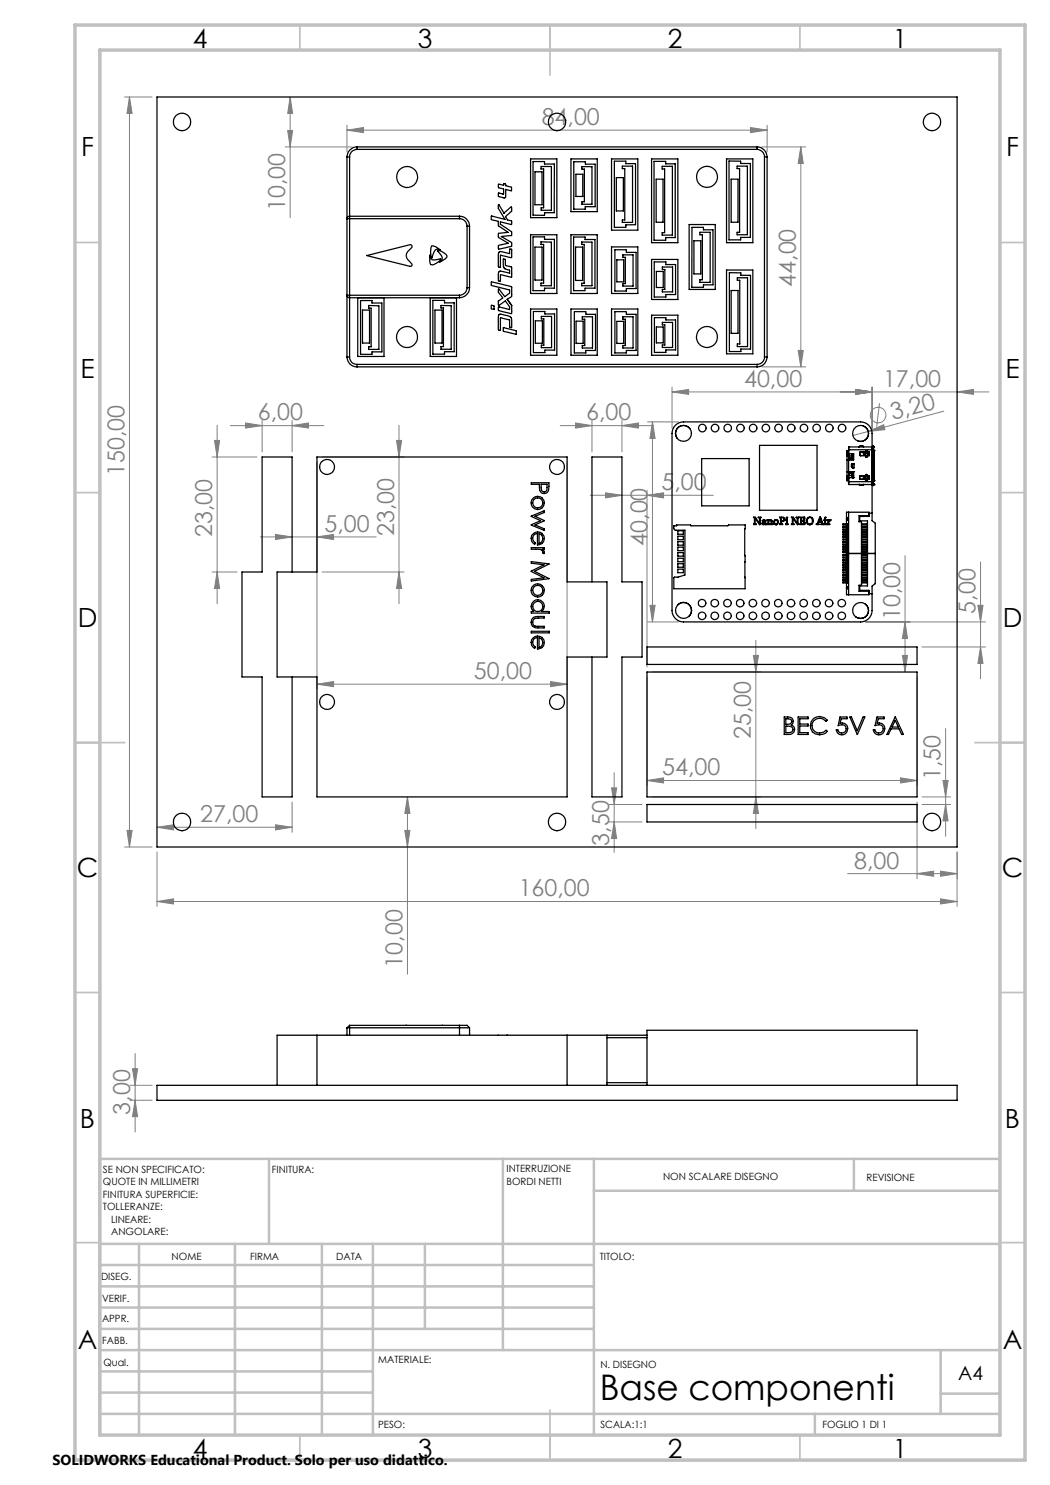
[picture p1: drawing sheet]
<svg xmlns="http://www.w3.org/2000/svg" width="210mm" height="297mm" viewBox="0 0 210 297" stroke-linecap="round" stroke-linejoin="round" font-family="sans-serif">
<g fill="none" stroke="#808080" stroke-width=".2">
<path d="M24.9 19.4h5.5M25.9 19.4v150M25.9 19.4l.5 3.3h-1zM58 19.4l.5 3.3h-1zM58 19.4v24.1M57 29.4h13.4M57.5 26.1h1l-.5 3.3zM69.4 26l3.3-.5v1zM69.4 25v5.4M69.4 26h84M150.1 25.5l3.3 .5-3.3 .5zM152.4 29.4h8.7"/>
<path d="M153.4 25v5.4M160.2 29.4v44M160.2 29.4l.5 3.3h-1.1zM134.4 78.4l3.3-.5v1zM134.4 78.4h63.4M134.4 77.4v8.3M152.4 73.4h8.7M159.6 70.1h1.1l-.5 3.3zM171.1 77.9l3.3 .5-3.3 .5zM174.4 77.4v8.3M191.4 78.4l3.3-.5v1zM42.4 91.4h9"/>
<path d="M42.9 88.1h1l-.5 3.3zM43.4 85.1v35.7M46.1 85.1h18.7M49.1 84.6l3.3 .5-3.3 .5zM52.4 84.1v6.3M58.4 85.1l3.3-.5v1zM58.4 84.1v6.3M63.4 92.4v45.4M64.4 91.4h16.4M79.3 88.1h1l-.5 3.3zM79.8 85.1v35.7M112 85.1h18.7"/>
<path d="M113.4 92.4v45.4M115.1 84.6l3.3 .5-3.3 .5zM118 99.1h24.7M118.4 84.1v6.3M121.1 98.6l3.3 .5-3.3 .5zM124.4 85.1l3.3-.5v1zM124.4 84.1v6.3M129.4 99.1l3.3-.5v1zM129.4 98.1v35.3M129.5 84.4h6.2M130.5 84.4l.5 3.3h-1zM130.5 84.4v40"/>
<path d="M173.7 86.3l3-1.4 .3 1zM173.7 86.3l-3.1 .8M175.9 80.6l-.6 4.8M188.8 82.2l-15.1 4.1M42.4 114.4h5M43.4 114.4l.5 3.3h-1zM52.1 107.4h23.1M55.1 106.9l3.3 .5-3.3 .5zM63.4 107.4l3.3-.5v1zM64.4 114.4h16.4M79.8 114.4l.5 3.3h-1zM181 111.1v23.3"/>
<path d="M196.1 112.4v23.3M63.4 136.8l3.3-.5v1zM63.4 136.8h50M110.1 136.3l3.3 .5-3.3 .5zM129.4 135.4v21.7M129.5 124.4h6.2M130 121.1h1l-.5 3.3zM130.4 134.4h21.8M150.7 131.1h1l-.5 3.3zM151.2 128.1v37.6M173.1 124.4h24M180.5 131.1h1l-.5 3.3z"/>
<path d="M181 124.4l.5 3.3h-1zM183.4 135.4v21.7M184.4 129.4h12.7M195.6 121.1h1l-.5 3.3zM196.1 129.4l.5 3.3h-1zM81.5 159.4v35.4M81.5 159.4l.5 3.3h-1zM122.3 157.6h1l-.5 3.3zM122.8 154.5v16M129.4 156.1l3.3-.5v1zM129.4 156.1h54M130.4 159.4h21.8"/>
<path d="M151.2 159.4l.5 3.3h-1zM180.1 155.6l3.3 .5-3.3 .5zM184.4 159.4h5.7M188.6 156.1h1l-.5 3.3zM189.1 145.7v21.5M24.9 169.4h5.5M25.4 166.1h1l-.5 3.3zM31.4 165.4l3.3-.4v1zM31.4 165.4h27M31.4 170.4v10.9M55.1 165l3.3 .4-3.3 .6zM58.4 160.4v6.1"/>
<path d="M81 166.1h1l-.5 3.3zM121.8 160.9h6.6M121.8 164.4h6.6M122.8 164.4l.5 3.3h-1zM169.5 174.7h21.9M183.4 174.7l3.3-.5v1.1zM183.4 160.4v15.4M184.4 160.9h5.7M188.1 174.2l3.3 .5-3.3 .6zM188.1 179.8l3.3 .5-3.3 .5zM189.1 160.9l.5 3.3h-1zM191.4 170.4v10.9"/>
<path d="M31.4 180.3l3.3-.5v1zM31.4 180.3h160M26 217.1h4.4M26.5 213.7h1l-.5 3.4zM27 210.7v15.7M26 220.1h4.4M27 220.1l.5 3.2h-1z"/>
<circle cx="175.6" cy="83" r="1.56"/>
</g>
<g fill="none" stroke="#c0c0c0" stroke-width=".35">
<path d="M60 5v5M110 5v10M160 5v5M15 48.5h5M200 48.5h5M15 98.5h5M200 98.5h5M15 148.5h10M195 148.5h10M15 198.5h5M200 198.5h5M15 248.5h5"/>
<path d="M200 248.5h5M60 287v5M110 282v10M160 287v5"/>
</g>
<g fill="none" stroke="#c0c0c0" stroke-width=".5">
<path d="M53.8 231.8v17M100.6 231.8v38.2M118.8 231.8v55.2M118.8 238.2h81.2M170.8 231.8v6.4M200 231.8h-180v55.2M20 248.8h180M20 257.3h98.8M20 253h98.8M27.8 248.8v38.2M47 248.8v38.2M64.4 248.8v38.2"/>
<path d="M74.6 248.8v38.2M85 248.8v17M20 265.8h98.8M20 261.5h98.8M20 278.5h54.6M20 274.3h54.6M20 270h180M188.1 270v12.8M188.1 278.7h11.9M20 282.8h180M163 282.8v4.2"/>
</g>
<path d="M15 5h190v287h-190zM20 10h180v277h-180z" fill="none" stroke="#c0c0c0" stroke-width=".7"/>
<g fill="#808080">
<path d="M173.7 86.3l3-1.4 .3 1z"/>
<path d="M110.1 136.3l3.3 .5-3.3 .5zM63.4 136.8l3.3-.5v1zM180.1 155.6l3.3 .5-3.3 .5zM129.4 156.1l3.3-.5v1zM55.1 165l3.3 .4-3.3 .6zM31.4 165.4l3.3-.4v1z"/>
<path d="M55.1 106.9l3.3 .5-3.3 .5zM63.4 107.4l3.3-.5v1zM121.1 98.6l3.3 .5-3.3 .5zM129.4 99.1l3.3-.5v1zM171.1 77.9l3.3 .5-3.3 .5zM191.4 78.4l3.3-.5v1zM183.4 174.7l3.3-.5v1.1zM188.1 174.2l3.3 .5-3.3 .6zM69.4 26l3.3-.5v1zM150.1 25.5l3.3 .5-3.3 .5zM134.4 78.4l3.3-.5v1zM171.1 77.9l3.3 .5-3.3 .5z"/>
<path d="M31.4 180.3l3.3-.5v1zM188.1 179.8l3.3 .5-3.3 .5z"/>
<path d="M58.4 85.1l3.3-.5v1zM49.1 84.6l3.3 .5-3.3 .5z"/>
<path d="M189.1 160.9l.5 3.3h-1zM188.6 156.1h1l-.5 3.3z"/>
<path d="M57.5 26.1h1l-.5 3.3zM58 19.4l.5 3.3h-1z"/>
<path d="M25.9 19.4l.5 3.3h-1zM25.4 166.1h1l-.5 3.3zM42.9 88.1h1l-.5 3.3zM43.4 114.4l.5 3.3h-1zM79.3 88.1h1l-.5 3.3zM79.8 114.4l.5 3.3h-1zM150.7 131.1h1l-.5 3.3zM151.2 159.4l.5 3.3h-1zM81.5 159.4l.5 3.3h-1zM81 166.1h1l-.5 3.3zM160.2 29.4l.5 3.3h-1.1zM159.6 70.1h1.1l-.5 3.3zM130.5 84.4l.5 3.3h-1zM130 121.1h1l-.5 3.3zM181 124.4l.5 3.3h-1zM180.5 131.1h1l-.5 3.3zM122.3 157.6h1l-.5 3.3zM122.8 164.4l.5 3.3h-1zM195.6 121.1h1l-.5 3.3zM196.1 129.4l.5 3.3h-1zM26.5 213.7h1l-.5 3.4zM27 220.1l.5 3.2h-1z"/>
<path d="M115.1 84.6l3.3 .5-3.3 .5zM124.4 85.1l3.3-.5v1z"/>
</g>
<g fill="none" stroke="#000" stroke-width=".25">
<path d="M31.4 19.4h160v150h-160zM69.4 31.4v40M69.4 31.4h.5M69.9 31.4v40M71.4 29.9a1.51 1.51 0 0 0-1.5 1.5M71.4 29.4a2.05 2.05 0 0 0-2 2M71.4 29.9h80M71.4 29.4v.5M71.4 29.4h80M99.7 36.9l1 .2 .1-.4 .3 .1v.3l1.2 .4v.7l-1.2-.3v1.4l-.2 .3-1.1-.3-.1-.1 .1-.6 .9 .2v-1l-1-.2zM106.1 31.8h5.3v11.7h-5.3zM106.6 32.3h2.3v.5h2l-.1 9.7h-1.9v.6l-2.3-.1z"/>
<path d="M107 34.4h1.4v6.6h-1.4zM108.2 33.3h2.1v8.7h-2.1v-.4h.5v-7.8h-.5zM114.2 31.8h5.3v10.5h-5.3zM114.8 32.3h2.3v.5h1.9v8.5h-1.9v.5h-2.3zM115.2 34.9h1.4v4.4h-1.4zM116.4 33.3h2v7.5h-2v-.4h.5v-6.6h-.5zM122.3 31.8h5.3v14.2h-5.3zM122.9 32.2h2.3v.5h1.9v12.2l-1.9 .1v.5h-2.3zM123.3 35.5h1.4v6.7h-1.4zM124.5 33.2h2v11.3h-2v-.5h.5v-10.3h-.5zM130.3 31.8h5.3v16.7h-5.3zM130.8 32.3h2.3v.5h1.9v14.7h-1.9v.5h-2.3z"/>
<path d="M131.2 35.8h1.4v8.6h-1.4zM132.4 33.3h2.1v13.7h-2.1v-.5h.5v-12.7h-.5zM145.3 31.8h5.3v16.7h-5.3zM145.8 32.2h2.3v.5h2v14.8h-2v.5h-2.3zM146.2 35.8h1.4v8.6h-1.4zM147.4 33.2h2.1v13.8h-2.1v-.5h.5v-12.8h-.5zM151.4 29.9a1.51 1.51 0 0 1 1.5 1.5M151.4 29.4a2.05 2.05 0 0 1 2 2M151.4 29.4v.5M152.9 31.4v40M152.9 31.4h.5M153.4 31.4v40"/>
<path d="M71.5 59.5v11.8h5.3v-11.8M73.3 51.1l8.7-2.1a.35 .35 0 0 1 .4 .2 .35 .35 0 0 1-.1 .4 1.87 1.87 0 0 0-1 1.9l1.1 1.3a.32 .32 0 0 1-.1 .4 .32 .32 0 0 1-.3 .1zM86 51a.85 .85 0 0 0 .3 .9 .85 .85 0 0 0 .9 .1l.9-.3a2.06 2.06 0 0 1-1.9 1.2l-.1-.1a2.66 2.66 0 0 1-.1-1.8zM86 59.5v11.8h5.3v-11.8M86.3 49.3l.1-.1a1.45 1.45 0 0 1 1.2 .5l.5 .3a.82 .82 0 0 0-1.3 .4l-.5 1.1a3.3 3.3 0 0 1 0-2.2zM87.5 50.2a1.96 1.96 0 0 1 1.9 1.2 2.7 2.7 0 0 1-1.5 1.1 .91 .91 0 0 0 .2-1.6zM91.9 43.7a1.51 1.51 0 0 1 1.5 1.5M91.9 43.2a1.99 1.99 0 0 1 2 2M91.9 43.2h-22.1l-.3 .3-.1 .2h22.5M91.9 59.1h-22.5l.1 .2 .3 .2h22.1M91.9 43.2v.5M91.9 59.1v.4"/>
<path d="M93.4 57.5a1.57 1.57 0 0 1-1.5 1.6M93.4 45.2v12.3M93.4 45.2h.5M93.4 57.5h.5M93.9 57.5a2.05 2.05 0 0 1-2 2M93.9 45.2v12.3M98.2 56.4l4.1 1v1.9l-.9 .6 .9 1.2v1.6l-2.5-.5-.1-.2v-.6l2.2 .5v-.6l-.8-1.1-1.3 .9-.1-.1v-.8l.9-.6-.9-1.1v-.7l1.3 1.5 .9-.7v-.6l-3.6-.9zM99.7 41l1.1 1.6 1.4-1.2 .1 .3a.62 .62 0 0 1-.2 .7l-1 .9 .4 .7 .8 .3v.6l-2.2-.5v.5l2.2 1.5v.7l-2 .2 2 1.2v.7l-2.5 .6-.1-.2a.37 .37 0 0 1 .2-.6l1.7-.4-1.9-1.1v-.8l1.9-.2-1.9-1.3v-.9l-1.5-.4 .1-.7 2.7 .7-1.3-2.2zM99.8 50.4l.6-.1 1.5 .4v-.9h.3l.1 .1v1.6l-2.2-.5-.1 2.5-.3-.1v-.3a6.1 6.1 0 0 1 .1-2.7zM100.7 51.8l.4 .1v1.2l1.1 .3 .1 .1v1.9l-2.2-.4v1a.26 .26 0 0 1-.4 .3 .26 .26 0 0 1 0-.5v-1.3l.1-.2 .4-.1 1.7 .4v-.6a1.07 1.07 0 0 1-1.2-.8zM101.4 59.9l.9 1.2M106.1 47h5.3v11.7h-5.3z"/>
<path d="M106.6 47.4h2.3v.5h2v9.7h-2v.5h-2.3zM107 49.4h1.4v6.6h-1.4zM108.2 48.4h2.1v8.7h-2.1v-.5h.5v-7.7h-.5zM114.2 47h5.3v11.7h-5.3zM114.7 47.4h2.3v.5h2v9.7h-2v.5h-2.3zM115.1 49.4h1.4v6.7h-1.4zM116.3 48.4h2.1v8.7h-2.1v-.4h.5v-7.8h-.5zM122.3 49.4h5.3v9.3h-5.3zM123 49.9h2.3v.6h1.9v7.2h-1.9v.5h-2.3zM123.4 52h1.3v4.4h-1.3zM124.6 51h2v6.2h-2v-.5h.5v-5.2h-.5zM130.3 51.9h5.3v8h-5.3z"/>
<path d="M130.8 52.4h2.4v.5h1.9v6h-1.9v.5h-2.4zM131.3 54.3h1.3v3.2h-1.3zM132.5 53.4h2v5h-2v-.5h.5v-4h-.5zM137.8 44.9h5.3v13h-5.3zM138.4 45.5h2.3v.5h1.9v11h-1.9v.5h-2.3zM138.8 48.2h1.4v6.6h-1.4zM140 46.5h2v10h-2v-.6h.5v-8.9h-.5zM145.3 54h5.3v16.8h-5.3zM145.9 54.5l2.3 .1v.5h1.9v14.7h-1.9v.5h-2.3zM146.2 58.1h1.4v8.6h-1.4zM147.5 55.6h2v13.7h-2v-.5h.5v-12.7h-.5zM69.4 71.4a1.99 1.99 0 0 0 2 2"/>
<path d="M69.4 71.4h.5M69.9 71.4a1.45 1.45 0 0 0 1.5 1.5M71.4 72.9h80M71.4 72.9v.5M71.4 73.4h80M72.1 60.1h2.3v.5h2v9.8h-2v.5h-2.3zM72.5 62h1.4v6.6h-1.4zM73.7 61.1l2.1 .1v8.7h-2.1v-.5h.5v-7.8h-.5zM86.6 60.1h2.3v.5h1.9v9.7h-1.9v.5h-2.3zM87 62h1.4v6.6h-1.4zM88.2 61.1h2v8.7h-2v-.5h.5v-7.7h-.5zM98.2 61.1h.3a.41 .41 0 0 1 .4 .2 .41 .41 0 0 1-.1 .5v.1l-.5-.1z"/>
<path d="M99.8 62.9h.5l1.4 .3a1.25 1.25 0 0 1 .6 1.6v.7h-.3l-.1-1.5-1.8-.4v2.4h-.4v-2.4zM100.6 65.6l2.6 .5 .1 .7-2.5-.5-.2-.1zM106.1 61.8h5.3v9.2h-5.3zM106.7 62.3h2.3v.5h1.9v7.2h-1.9v.5h-2.3zM107.1 64.2h1.4v4.4h-1.4zM108.3 63.3h2v6.2h-2v-.5h.5v-5.2h-.5zM114.2 61.8h5.3v9.2h-5.3zM114.9 62.3h2.3v.6h1.9v7.2h-1.9v.5h-2.3zM115.2 64.2h1.4v4.5h-1.4zM116.5 63.4h2v6.2h-2v-.5h.4v-5.3h-.4zM122.3 61.8h5.3v9.2h-5.3zM123 62.3h2.3v.6h1.9v7.2h-1.9v.5h-2.3z"/>
<path d="M123.4 64.3h1.3v4.4h-1.3zM124.6 63.4h2v6.2h-2v-.5h.5v-5.3h-.5zM130.3 63h5.3v8h-5.3zM130.9 63.5h2.3v.5h1.9v6h-1.9v.5h-2.3zM131.3 65.4h1.3v3.2h-1.3zM132.5 64.5h2v5h-2v-.5h.5v-4h-.5zM151.4 72.9v.5M152.9 71.4a1.45 1.45 0 0 1-1.5 1.5M152.9 71.4h.5M153.4 71.4a1.99 1.99 0 0 1-2 2M63.4 91.4h50v25h8v15h-8v28h-50v-24h-8v-21h8zM106.3 96.6h3.5v.7a1.23 1.23 0 0 1-.7 1.4 .96 .96 0 0 1-1.2-1.2v-.6h-1.6z"/>
<path d="M108.2 96.9h1.2v.6a.63 .63 0 0 1-.6 .9 .63 .63 0 0 1-.6-.9zM138 85.7a1.6 1.6 0 0 0-2.3-.3 1.6 1.6 0 0 0-.3 2.2M140.3 91.7h9.5v9.5h-9.5zM151.9 89.1h11.5v13h-11.5zM169.4 91.9h.3zM169.4 94.3h.3M169.4 94.3h.1M169.4 90.1v.5M169.4 95.6v.5M169.4 95.6h.1M169.4 96.1h.1M169.4 90.1h.1"/>
<path d="M169.4 90.6h.1M169.4 90.6v5M169.4 96.1h.3M169.4 90.1h.3M169.4 95.1h.3M169.4 91.2h.3M169.4 95.6h.3M169.4 90.6h.3M169.7 89.4v.6M169.7 96.3v.6M169.7 90.8v.4M169.7 95.1v.4"/>
<path d="M169.7 94.3h.1M169.7 90h.1M169.7 89.4h.1M169.7 91.2h.1M169.7 90.8h.1M169.7 95.5h.1M169.7 95.1h.1M169.7 96.3h.1M169.7 91.4l.3 .2M169.7 91.4h.1M169.7 94.9h.1M169.7 89.7v.3"/>
<path d="M169.7 96.3v.3M169.7 96.3h5M169.7 90h5M169.7 90v.8M169.7 91.2v3.9M169.7 95.5v.8M169.7 90.8h.8M169.7 94.3h1M169.7 95.5h.8M169.7 89.4h4.7M169.7 96.9h4.7M169.7 91.2h.7"/>
<path d="M169.7 95.1h.7M169.7 94.4h.7v1.1M170 94.7l-.3 .2M170 94.7h.1M170 91.6h.1M170 91.6h.3M170 94.7h.3M170.3 93.3l.2 .3M170.3 93.3h.1M170.3 93h.1M170.3 93v.3M170.3 94.7l.1 .1"/>
<path d="M170.3 91.6h.1M170.3 94.7h.1M170.4 90.9v.3M170.4 95.1v.3M170.4 95.4l.1 .1M170.4 90.9h.1M170.4 95.4h.1M170.4 91.2h.1M170.4 95.1h.1M170.4 91.5l-.1 .1M170.4 91.5h.1M170.4 94.8h.1"/>
<path d="M170.4 90.8v1.1h-.7M170.5 95.5h.1M170.5 90.8l-.1 .1M170.5 90.8h.1M170.5 92.7l-.2 .3M170.5 92.7h.1M170.5 93.6h.1M170.5 92.7h.3M170.5 93.6h.3M170.5 92.7v.9M170.5 90.7v.1M170.5 90.7h.2v1.3l-1-.1"/>
<path d="M170.5 95.5h.2M170.7 95.5h.1M170.7 94.3h.1M170.7 94.3v1.2M170.7 92.7h.1M170.7 93.6h.1M170.8 92.7v.9M171.8 96.8l.2 .2M171.8 96.9l.2 .1M171.9 91l.1 .1M171.9 95.8l.1 .1M171.9 90.5h.1"/>
<path d="M171.9 91h.1M171.9 95.2h.1M171.9 95.8h.1M171.9 90.5v.5M171.9 95.2v.6M172 89.2l-.2 .2M172 89.2h.1M172 97h.1M172 97h.5M172 89.2h.5M172 90.4l-.1 .1M172 95.1l-.1 .1"/>
<path d="M172 90.4h.1M172 91.1h.1M172 95.1v.1M172 95.8v.1M172 95.2h-.1M172 90.4h1.8M172 91.1h1.1v.2M172 95.8h1.1M172 95.2h1.1M172 95.9h1.4M172 95.1h1.1M172.5 89.2l.2 .2"/>
<path d="M172.5 89.2h.1M172.5 97h.1M172.6 85.2a1.58 1.58 0 0 1 1 2 1.58 1.58 0 0 1-2 1M172.7 96.8l-.2 .2M172.7 95.5l.1-.1 .2 .1M172.7 90.7l.2 .2 .1-.2M172.7 90.7h.1M172.7 95.5h.1M172.7 96.9l-.2 .1M172.7 90.4v.3M172.7 95.5v.3M172.7 90.7l.1 .2 .2-.2"/>
<path d="M173 90.3v.3M173 95.7v.2M173 90.6h.1M173 95.7h.1M173 95.5h.1M173 90.7h.1M173 90.4v.2M173 95.7v.1M173 90.6v.1M173 95.5v.2M173 90.6h.5M173 95.7h.5"/>
<path d="M173.1 91.3l.1 .1M173.1 96l.1 .1M173.1 90.3h.1M173.1 91.3h.1M173.1 95h.1M173.1 96h.1M173.1 90.3v.1M173.1 91.1v.2M173.1 95v.1M173.1 95.1v.1M173.1 95.8v.2M173.1 95v.2"/>
<path d="M173.2 90.2l-.1 .1M173.2 94.9l-.1 .1M173.2 90.2h.1M173.2 91.4h.1M173.2 94.9h.1M173.2 96.1h.1M173.3 90.2l.1 .1M173.3 94.9l.1 .1M173.3 90.2h.1M173.3 91.4h.1M173.3 94.9h.1M173.3 96.1h.1"/>
<path d="M173.4 90.3v.1M173.4 90.3h.1M173.4 91.3h.1M173.4 95v.2h.4M173.4 95h.1M173.4 96h.1M173.4 91.3l-.1 .1M173.4 96l-.1 .1M173.4 90.3v1M173.4 95v1M173.7 90.4v.7M173.7 95.2v.6"/>
<path d="M173.8 90.4v.7M173.8 95.2v.6M173.8 91.1h-.4v.2M173.8 95.8h-.4v.2M174.4 96.3h.1M174.4 89.4v.5M174.4 89.4h.1M174.4 96.9h.1M174.4 96.3v.6M174.4 89.9h.1M174.4 89.3v-2.6a2.29 2.29 0 0 0-2.3-2.3h-35.4a2.29 2.29 0 0 0-2.3 2.3v35.4a2.29 2.29 0 0 0 2.3 2.3h35.4a2.29 2.29 0 0 0 2.3-2.3v-4.9l.6-.5v-12.1l-.6-.5v-7.2M174.4 90h.1"/>
<path d="M174.4 89.9v.1M174.4 89.7h.1M174.4 96.6h.1M174.4 96.6l.2 .1M174.4 89.7v6.8M174.4 96.9l.1 .1M174.5 90l.1 .1M174.5 90h.1M174.5 97h.1M174.5 89.3h.1M174.5 97l.1 .1M174.5 89.3l-.1 .1"/>
<path d="M174.5 89.3l.2 .2M174.6 90.1h.1M174.6 96.1h.1M174.6 96.1l-.1 .2M174.6 97.1h.1M174.6 89.1h.1M174.6 89.1l-.1 .2M174.6 90.1v6M174.6 89.6l-.2 .1M174.6 89.6h.1M174.6 96.7h.1M174.6 96.1h.2"/>
<path d="M174.6 90.1h.2M174.6 96.7l.1 .1M174.6 89.1l.2 .2M174.7 90l.1 .1M174.7 89.5h.1M174.7 96.8h.1M174.7 96.8l.1 .1M174.7 96.8l-.2 .2M174.7 89.5l-.1 .1M174.8 96.1l-.1 .2M174.8 89.3l-.1 .2M174.8 96.9h.1"/>
<path d="M174.8 90.1h.1M174.8 96.1h.1M174.8 90.1v6M174.8 96.9l-.2 .2M58.4 114.4v-23h-6v23h-4v21h4v24h6v-24M106.3 109.5h2.5v.4h-.4l.4 .2v.6l-.3-.2a.61 .61 0 0 0-.5-.6h-1.7zM106.3 103.2l2.5-1v.3l-1.8 .8 1.8 .8-1.8 .9 1.8 .8v.3l-2.5-1.1 1.8-.9zM106.3 112.3l3.5 .5-2.9 1.5 2.9 1.4-3.5 .5v-.3l2.5-.3-2.5-1.3 2.5-1.3-2.5-.4zM106.7 106.7a1.32 1.32 0 0 1 2.1 .6 1.32 1.32 0 0 1-1.3 1.7v-2.3a.99 .99 0 0 0-.9 .8 .99 .99 0 0 0 .5 1.1l-.2 .3a1.31 1.31 0 0 1-.2-2.2zM107.8 106.7a1.01 1.01 0 0 1 .7 1 1.01 1.01 0 0 1-.7 1zM109.8 112.8h.1M118.4 116.4v-25h6v25h4v15h-4v28h-6v-28"/>
<path d="M134.8 105.2h.5v-.2h2.8l.1 .2h7.4l.1-.2h3.3l-.1 .9 .1 11.9h-14.2v-2.3l2.2-.5v-9h-2l-.2-.3zM135.6 106.1h1.1v.8h-1.1zM135.6 107.2h1.1v.7h-1.1zM135.6 108.3h1.1v.7h-1.1zM135.6 109.4h1.1v.7h-1.1zM135.6 110.5h1.1v.7h-1.1zM135.6 111.7h1.1v.7h-1.1zM135.6 112.7h1.1v.7h-1.1zM135.6 113.8h1.1v.7h-1.1zM150.9 104.8h.1M151.9 104.7h.1M151.9 104.7l-.8-1.3h-.4l.2 .1v1.3"/>
<path d="M152 103.5v1.4h-.1l-.8-1.2-.1 1.1 .3 .1h-.6l.2-.1M152 103.5h.1M152 103.5l.2-.1h-.5l.2 .1v1.2M152.4 104.1l.4-.2 .2 .1 .1 .8h.2l-.3 .1h-.5a.35 .35 0 0 1 0-.4 .35 .35 0 0 1 .5-.1l-.1-.3zM152.5 104.7h.1M152.6 104.5h.4v.2l-.4 .1zM153 104.8h.1M153.6 104.8h.1M153.6 104.8l-.2 .1h.5l-.2-.1v-.6l.4-.1 .1 .1v.6M153.7 104.1l.4-.2 .3 .2v.7l.2 .1h-.5l.1-.1M153.7 104.1h.1M153.7 104.1v-.2l-.3 .1 .2 .1v.7"/>
<path d="M154.2 104.8h.1M155 104.1h.1a.36 .36 0 0 1 .4 .4 .36 .36 0 0 1-.5 .3l-.1-.2zM155.2 104.9h.1M155.2 104.8h.1M155.9 103.4a.73 .73 0 0 1 1.1 .5l-.2 .3-.6 .1v.5l.3 .1h-.6l.2-.1v-1.3zM156.3 103.5a.38 .38 0 0 1 .5 .4 .38 .38 0 0 1-.6 .3zM157.1 104l.4-.1-.1 .9 .2 .1h-.5l.2-.1v-.7zM157.3 104.8h.1M157.4 103.5h.1M158.4 104.8h.1M158.6 103.7v1.1l.2 .1h-.5l.1-.1M158.6 103.7h.1"/>
<path d="M159.5 104.7h.1M159.5 104.7l-.9-1.3h-.3l.2 .1v1.3M159.6 103.5v1.4h-.1l-.9-1.2M159.6 103.5h.1M159.6 103.5h.2l-.6-.1 .3 .1v1.2M159.9 103.4h1l.1 .4h-.2v-.3h-.5v.6h.4l.2-.2v.5h-.2v-.2h-.4v.6h.5l.1-.3 .1 .1-.1 .3h-1l.2-.1v-1.3zM160.1 104.8h.1M161.6 103.6l.2-.1a.61 .61 0 0 1 .7 .8 .61 .61 0 0 1-.9 .4 1.02 1.02 0 0 1 0-1.1zM161.9 104.9h.1M162 104.8h.1M163.4 104.8l.6-1.4 .6 1.4h.4v-.7l-.2-.1 .3-.1v.9l.2 .1h-.5v-.1M163.4 104.8h.1"/>
<path d="M164 103.6l.3 .7h-.5zM164 103.6h.1M164.3 104.5h-.6l-.1 .3 .2 .1h-.5l.1-.1M164.3 104.5h.1M164.3 104.5l.1 .3M164.4 104.8h.1M164.4 104.8l-.2 .1h.5v-.1M165 103.5h.1M165.4 104.9h.1M165.6 104.8h.1M165.6 104.8l-.2 .1M165.7 104.2l.4-.3 .1 .1-.1 .1a.41 .41 0 0 0-.4 .4 .41 .41 0 0 0 .2 .4h-.5"/>
<path d="M165.7 104.2h.1M165.7 103.9v.3M165.7 103.9h.1M165.7 103.9l-.3 .1 .2 .1v.7M168.6 114.4h.9v.2h-.9zM168.6 116.4h.9v.2h-.9zM168.6 104.8h.9v.2h-.9zM168.6 110.3h.9v.2h-.9zM168.6 113.9h.9v.2h-.9zM168.6 105.3h.9v.2h-.9zM168.6 105.8h.9v.2h-.9zM168.6 106.3h.9v.2h-.9z"/>
<path d="M168.6 106.8h.9v.2h-.9zM168.6 107.3h.9v.2h-.9zM168.6 107.8h.9v.2h-.9zM168.6 108.3h.9v.2h-.9zM168.6 108.8h.9v.2h-.9zM168.6 109.3h.9v.2h-.9zM168.6 109.8h.9v.2h-.9zM168.6 110.9h.9v.2h-.9zM168.6 111.4h.9v.2h-.9zM168.6 111.9h.9v.2h-.9zM168.6 112.4h.9v.2h-.9zM168.6 112.9h.9v.2h-.9z"/>
<path d="M168.6 113.4h.9v.2h-.9zM168.6 114.9h.9v.2h-.9zM168.6 115.4h.9v.2h-.9zM168.6 115.9h.9v.2h-.9zM169.3 104.8v-2.4h4.5v.9h-1.9v.9h1.6v13h-1.6v.9h1.9v.9h-4.5v-2.4M169.3 105v.3M169.3 105.5v.3M169.3 106v.3M169.3 106.5v.3M169.3 107v.3M169.3 107.5v.3M169.3 108v.3"/>
<path d="M169.3 108.5v.3M169.3 109v.3M169.3 109.5v.3M169.3 110v.3M169.3 110.5v.4M169.3 111.1v.3M169.3 111.6v.3M169.3 112.1v.3M169.3 112.6v.3M169.3 113.1v.3M169.3 113.6v.3M169.3 114.1v.3"/>
<path d="M169.3 114.6v.3M169.3 115.1v.3M169.3 115.6v.3M169.3 116.1v.3M169.3 103.6h.3v.4h-.3M169.3 117.4h.3v.3h-.3M169.3 110.7h5.7M169.3 109.3v.2h.2M169.3 105.3v.2M169.3 105.8v.2h.2M169.3 106.3v.2h.2M169.3 106.8v.2"/>
<path d="M169.3 107.3v.2M169.3 107.8v.2M169.3 108.3v.2M169.3 108.8v.2h.2M169.3 109.8v.2M169.3 111.4v.2M169.3 111.9v.2M169.3 112.4v.2h.2M169.3 112.9v.2h.2M169.3 113.4v.2M169.3 114.4v.2M169.3 114.9v.2"/>
<path d="M169.3 115.4v.2h.2M169.3 115.9v.2M169.3 116.4v.2M169.5 104.8h-.2v.2M169.5 110.3h-.2v.2M169.5 110.9h-.2v.2M169.5 113.9h-.2v.2M169.7 102.4v16.6M172.3 114.4h1.2M172.3 116.4h1.2M172.3 105h1.2M172.3 110.5h1.2"/>
<path d="M172.3 113.9h1.2M172.3 110.3h1.2M172.3 110h1.2M172.3 109.8h1.2M172.3 109.5h1.2M172.3 109.3h1.2M172.3 109h1.2M172.3 108.8h1.2M172.3 108.5h1.2M172.3 108.3h1.2M172.3 108h1.2M172.3 107.8h1.2"/>
<path d="M172.3 107.5h1.2M172.3 107.3h1.2M172.3 107h1.2M172.3 106.8h1.2M172.3 106.5h1.2M172.3 106.3h1.2M172.3 106h1.2M172.3 105.8h1.2M172.3 105.5h1.2M172.3 105.3h1.2M172.3 104.8h1.2M172.3 116.6h1.2"/>
<path d="M172.3 116.1h1.2M172.3 115.9h1.2M172.3 115.6h1.2M172.3 115.4h1.2M172.3 115.1h1.2M172.3 114.9h1.2M172.3 114.6h1.2M172.3 114.1h1.2M172.3 113.6h1.2M172.3 113.4h1.2M172.3 113.1h1.2M172.3 112.9h1.2"/>
<path d="M172.3 112.6h1.2M172.3 112.4h1.2M172.3 112.1h1.2M172.3 111.9h1.2M172.3 111.6h1.2M172.3 111.4h1.2M172.3 111.1h1.2M172.3 110.9h1.2M173.8 103.1h-2v1.2h.5v12.7h-.5v1.2h2M173.8 102.7h.6M173.8 118.7h.6M106.3 126.3h3.6v.3h-3.6z"/>
<path d="M106.7 123.5l.4-.2h1.7v.3a3.5 3.5 0 0 0-2 .2 .85 .85 0 0 0-.2 1.1 .85 .85 0 0 0 1 .4h1.2v.3h-1.2a1.17 1.17 0 0 1-1.3-.7 1.17 1.17 0 0 1 .4-1.4zM106.7 127.5a1.32 1.32 0 0 1 2.1 .6 1.32 1.32 0 0 1-1.3 1.7v-2.3a.99 .99 0 0 0-.9 .8 .99 .99 0 0 0 .5 1.1l-.2 .3a1.31 1.31 0 0 1-.2-2.2zM106.7 120.3a1.31 1.31 0 0 1 1.9 .1 1.31 1.31 0 0 1-.3 1.9h1.6v.3h-3.6v-.3h.4a1.31 1.31 0 0 1 0-2zM107.8 127.6a1.01 1.01 0 0 1 .7 .9 1.01 1.01 0 0 1-.7 1zM129.4 134.4h54v25h-54zM129.4 129.4h54v3.5h-54zM135.6 121a1.6 1.6 0 0 1 2.2 0 1.6 1.6 0 0 1 0 2.2M173.1 120.8a1.6 1.6 0 0 1 .3 2.2 1.6 1.6 0 0 1-2.2 .4M156.8 143.4a1.48 1.48 0 0 1 1.8 .5 .88 .88 0 0 1-.3 1.1 .98 .98 0 0 1 .6 1.2 .98 .98 0 0 1-1.1 .7h-1zM157.2 143.8l1.1 .2v.6l-.3 .2-.8 .1zM157.2 145.2h.2a.8 .8 0 0 1 .9 .1 .8 .8 0 0 1 .2 .9l-.2 .2-1.1 .1zM159.6 143.4h2v.4h-1.7v1h1.7v.4h-1.7v1.3h1.7v.4h-2z"/>
<path d="M162.7 143.7a1.97 1.97 0 0 1 2.8 .3l-.3 .2a1.55 1.55 0 0 0-2.3-.2 1.55 1.55 0 0 0 0 2.3 1.55 1.55 0 0 0 2.3-.3l.3 .3a1.88 1.88 0 0 1-2.9 .2 1.88 1.88 0 0 1 .1-2.8zM168 143.4h1.4v.4h-1.2l-.2 .9a1.16 1.16 0 0 1 1.5 .8 1.16 1.16 0 0 1-.9 1.4 1.16 1.16 0 0 1-1.3-.9h.3a.85 .85 0 0 0 1.1 .6 .85 .85 0 0 0 .5-1.2 .85 .85 0 0 0-1.2-.4l-.4 .1zM170 143.4h.3l1.2 2.8 1.1-2.8h.4l-1.5 3.5zM175.4 143.4h1.4v.4h-1.2l-.2 .9a1.16 1.16 0 0 1 1.5 .8 1.16 1.16 0 0 1-.8 1.4 1.16 1.16 0 0 1-1.4-.9h.3a.85 .85 0 0 0 1.1 .6 .85 .85 0 0 0 .5-1.2 .85 .85 0 0 0-1.2-.4l-.4 .1zM179 143.4l1.7 3.5h-.4l-.5-1.1h-1.6l-.5 1.1h-.3zM179 143.4h.1M179 144.1l.7 1.3h-1.3zM129.4 160.9h54v3.5h-54zM31.4 217.1h160v3h-160zM63.4 207v10.1M69.4 205.6h24.5M69.4 205.6v1.4"/>
<path d="M69.9 205.1v1.9M69.9 205.1h22M69.9 205.1l-.5 .5M81.2 205v.1M88.5 205v.1M91.9 205.1h1.5l.5 .5M91.9 205.1v1.9M93.9 205.6v1.4M99.7 207h.1M101.4 207h.1M113.4 207v10.1M121.4 207v10.1"/>
<path d="M121.4 207.5h8M121.4 216.5h8M129.4 217.1v-11h54v11M129.4 207h-74v10.1"/>
<circle cx="36.4" cy="24.4" r="1.75"/>
<circle cx="81.4" cy="35.4" r="2.1"/>
<circle cx="111.4" cy="24.4" r="1.75"/>
<circle cx="141.4" cy="35.4" r="2.11"/>
<circle cx="186.4" cy="24.4" r="1.75"/>
<circle cx="81.4" cy="67.4" r="2.11"/>
<circle cx="141.4" cy="67.4" r="2.11"/>
<circle cx="65.4" cy="93.4" r="1.49"/>
<circle cx="111.4" cy="93.4" r="1.49"/>
<circle cx="136.7" cy="86.7" r="1.6"/>
<circle cx="140.5" cy="85.6" r=".76"/>
<circle cx="143" cy="85.6" r=".76"/>
<circle cx="145.5" cy="85.6" r=".76"/>
<circle cx="148.1" cy="85.6" r=".76"/>
<circle cx="150.6" cy="85.6" r=".76"/>
<circle cx="153.2" cy="85.6" r=".76"/>
<circle cx="155.7" cy="85.6" r=".76"/>
<circle cx="158.2" cy="85.6" r=".76"/>
<circle cx="160.8" cy="85.6" r=".76"/>
<circle cx="163.3" cy="85.6" r=".76"/>
<circle cx="165.9" cy="85.6" r=".76"/>
<circle cx="168.4" cy="85.6" r=".76"/>
<circle cx="172.1" cy="86.7" r="1.6"/>
<circle cx="107.5" cy="100.6" r="1.32"/>
<circle cx="107.5" cy="118.1" r="1.32"/>
<circle cx="107.6" cy="100.6" r="1.01"/>
<circle cx="107.6" cy="118.1" r="1.01"/>
<circle cx="155.2" cy="104.4" r=".51"/>
<circle cx="157.4" cy="103.6" r=".11"/>
<circle cx="162" cy="104.2" r=".76"/>
<circle cx="165" cy="103.6" r=".11"/>
<circle cx="107.6" cy="121.3" r="1.02"/>
<circle cx="136.7" cy="122.1" r="1.6"/>
<circle cx="140.4" cy="120.6" r=".76"/>
<circle cx="140.4" cy="123.2" r=".76"/>
<circle cx="143" cy="120.6" r=".76"/>
<circle cx="143" cy="123.2" r=".76"/>
<circle cx="145.5" cy="120.6" r=".76"/>
<circle cx="145.5" cy="123.2" r=".76"/>
<circle cx="148" cy="123.2" r=".76"/>
<circle cx="148" cy="120.6" r=".76"/>
<circle cx="150.6" cy="123.2" r=".76"/>
<circle cx="150.6" cy="120.6" r=".76"/>
<circle cx="153.1" cy="123.2" r=".76"/>
<circle cx="153.1" cy="120.6" r=".76"/>
<circle cx="155.7" cy="120.6" r=".76"/>
<circle cx="155.7" cy="123.2" r=".76"/>
<circle cx="158.2" cy="120.6" r=".76"/>
<circle cx="158.2" cy="123.2" r=".76"/>
<circle cx="160.7" cy="120.6" r=".76"/>
<circle cx="160.7" cy="123.2" r=".76"/>
<circle cx="163.3" cy="123.2" r=".76"/>
<circle cx="163.3" cy="120.6" r=".76"/>
<circle cx="165.8" cy="120.6" r=".76"/>
<circle cx="165.8" cy="123.2" r=".76"/>
<circle cx="168.4" cy="120.6" r=".76"/>
<circle cx="168.4" cy="123.2" r=".76"/>
<circle cx="172.1" cy="122.1" r="1.6"/>
<circle cx="65.4" cy="140.4" r="1.5"/>
<circle cx="111.4" cy="140.4" r="1.5"/>
<circle cx="36.4" cy="164.4" r="1.76"/>
<circle cx="111.4" cy="164.4" r="1.76"/>
<circle cx="186.4" cy="164.4" r="1.76"/>
</g>
<text font-size="7.1" x="120" y="279.9">Base componenti</text>
<g font-size="5.3">
<text x="38.5" y="9.5">4</text>
<text x="83.5" y="9.5">3</text>
<text x="133.6" y="9.5">2</text>
<text x="178.6" y="9.5">1</text>
<text x="16.2" y="31.3">F</text>
<text x="201.2" y="31.3">F</text>
<text x="16.1" y="75.5">E</text>
<text x="201.1" y="75.5">E</text>
<text x="15.5" y="125.5">D</text>
<text x="200.5" y="125.5">D</text>
<text x="15.4" y="175.5">C</text>
<text x="200.4" y="175.5">C</text>
<text x="16" y="225.5">B</text>
<text x="201" y="225.5">B</text>
<text x="15.5" y="269.8">A</text>
<text x="200.5" y="269.8">A</text>
<text x="38.5" y="291.5">4</text>
<text x="83.5" y="291.5">3</text>
<text x="133.6" y="291.5">2</text>
<text x="178.6" y="291.5">1</text>
</g>
<g font-size="4.7" fill="#808080">
<text x="108.3" y="25">84,00</text>
<text x="57" y="42.2" transform="rotate(-90 57 42.2)">10,00</text>
<text x="159.2" y="57.4" transform="rotate(-90 159.2 57.4)">44,00</text>
<text x="148.8" y="77.4">40,00</text>
<text x="176.6" y="77.3">17,00</text>
<text x="178.6" y="84" transform="rotate(-15 178.6 84)">3,20</text>
<text x="51.6" y="84.1">6,00</text>
<text x="117.2" y="84.1">6,00</text>
<text x="24.9" y="95.2" transform="rotate(-90 24.9 95.2)">150,00</text>
<text x="132.3" y="98">5,00</text>
<text x="42.4" y="107.4" transform="rotate(-90 42.4 107.4)">23,00</text>
<text x="64.9" y="106.4">5,00</text>
<text x="78.8" y="107.2" transform="rotate(-90 78.8 107.2)">23,00</text>
<text x="129.5" y="109.2" transform="rotate(-90 129.5 109.2)">40,00</text>
<text x="180" y="124" transform="rotate(-90 180 124)">10,00</text>
<text x="195.1" y="122.7" transform="rotate(-90 195.1 122.7)">5,00</text>
<text x="94.8" y="135.8">50,00</text>
<text x="150.2" y="147.9" transform="rotate(-90 150.2 147.9)">25,00</text>
<text x="132.5" y="155.1">54,00</text>
<text x="188.1" y="156.1" transform="rotate(-90 188.1 156.1)">1,50</text>
<text x="40" y="164.4">27,00</text>
<text x="121.8" y="169.2" transform="rotate(-90 121.8 169.2)">3,50</text>
<text x="170.8" y="173.7">8,00</text>
<text x="103.7" y="179.3">160,00</text>
<text x="80.5" y="193.5" transform="rotate(-90 80.5 193.5)">10,00</text>
<text x="26" y="222.9" transform="rotate(-90 26 222.9)">3,00</text>
</g>
<text font-size="3.9" x="191.6" y="276">A4</text>
<text font-size="2.9" x="10.5" y="292.9">SOLIDWORKS Educational Product. Solo per uso didattico.</text>
<g font-size="2">
<text x="20.6" y="234.6">SE NON SPECIFICATO:</text>
<text x="20.6" y="237.1">QUOTE IN MILLIMETRI</text>
<text x="20.6" y="239.6">FINITURA SUPERFICIE:</text>
<text x="54.4" y="234.6">FINITURA:</text>
<text x="101.3" y="234.5">INTERRUZIONE</text>
<text x="101.3" y="237">BORDI NETTI</text>
<text x="132.6" y="236">NON SCALARE DISEGNO</text>
<text x="173.3" y="236.2">REVISIONE</text>
<text x="20.6" y="242.1">TOLLERANZE:</text>
<text x="22.2" y="244.6">LINEARE:</text>
<text x="22.2" y="247.1">ANGOLARE:</text>
<text x="34.3" y="252">NOME</text>
<text x="50" y="251.9">FIRMA</text>
<text x="67.2" y="251.9">DATA</text>
<text x="120" y="251.9">TITOLO:</text>
<text x="20.2" y="256.1">DISEG.</text>
<text x="20.4" y="260.3">VERIF.</text>
<text x="20.4" y="264.4">APPR.</text>
<text x="20.5" y="268.8">FABB.</text>
<text x="20.7" y="273.1">Qual.</text>
<text x="75.7" y="272.5">MATERIALE:</text>
<text x="120.1" y="273.6">N. DISEGNO</text>
<text x="75.6" y="285.5">PESO:</text>
<text x="120.1" y="285.6">SCALA:1:1</text>
<text x="164.5" y="285.6">FOGLIO 1 DI 1</text>
</g>
</svg>
